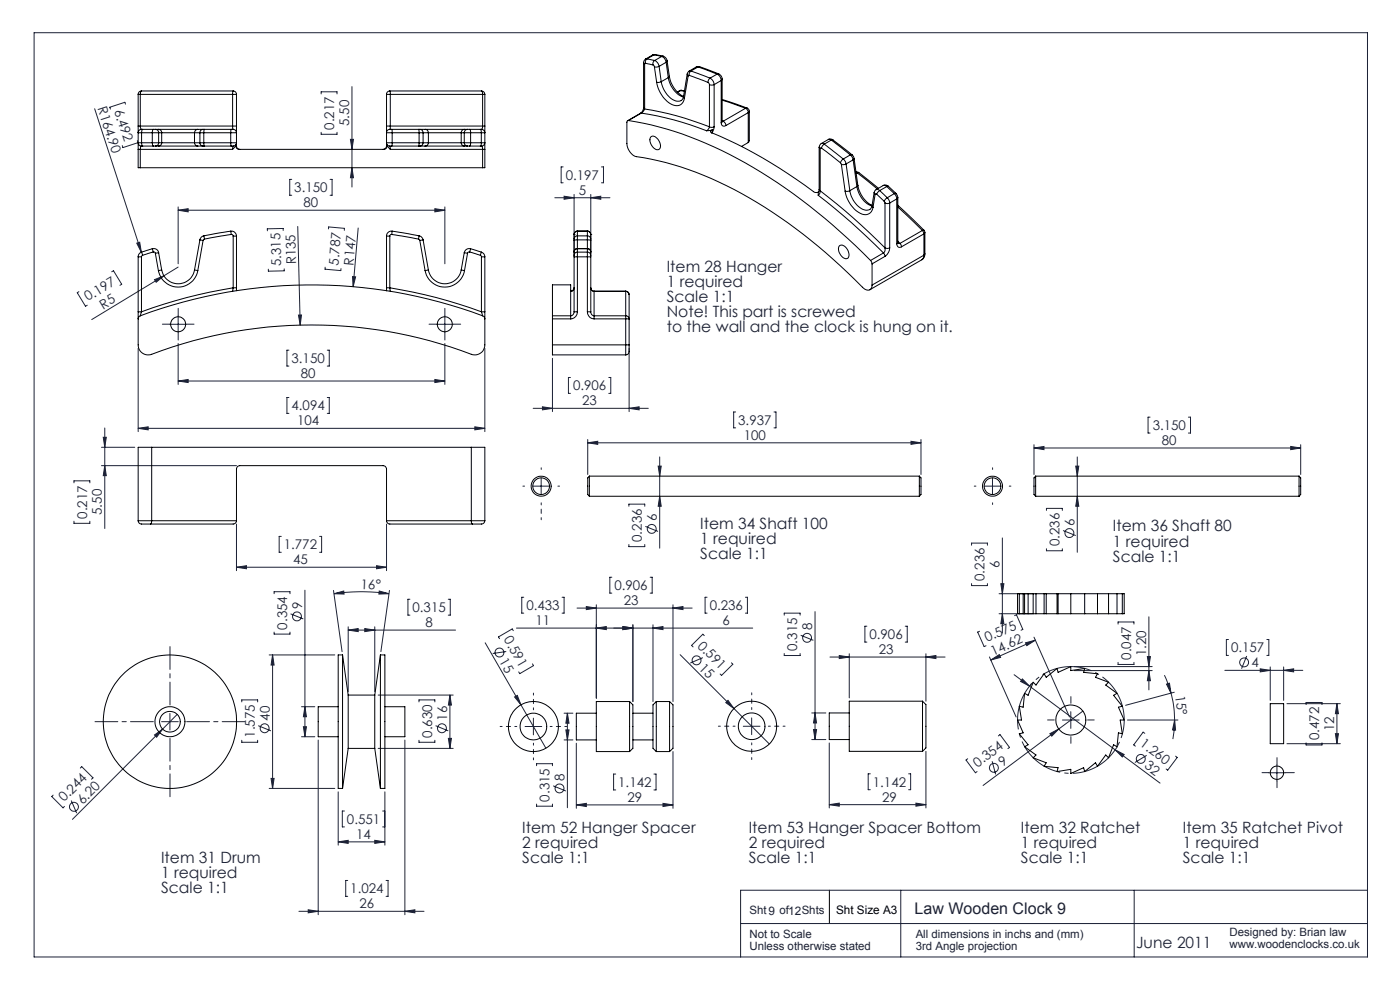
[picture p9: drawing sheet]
<svg xmlns="http://www.w3.org/2000/svg" width="420mm" height="297mm" viewBox="0 0 420 297" stroke-linecap="round" stroke-linejoin="round" font-family="sans-serif">
<g fill="none" stroke="#1b2136" stroke-width=".3">
<path d="M10.2 9.8h400v277h-400zM28.4 32.6l14 43M37.6 31.2l-.1-.5-4.6 1.4 .2 .6M96.3 28.1v-.6h4.8v.6M96.3 39.6v.6h4.8v-.6M105.6 26v30.1M41.2 42.2l.2 .6-4.5 1.4-.2-.6M87.5 53.8h-.6v4.7h.6M99 53.8h.6v4.7h-.6M105.1 41.8h.9l-.4 3zM105.6 50.3l.4 3h-.9zM166.4 59.3h16.6"/>
<path d="M168.9 50h-.6v4.8h.6M169.2 58.8l3 .5-3 .4zM172.2 58.3v17.7M177.2 59.3l3-.5v.9zM177.2 58.3v17.7M180.4 50h.6v4.8h-.6M41 72.9l.9-.3 .5 3zM53.4 63l3-.5v1zM53.4 62v17.1M53.4 63h80.1M84.9 69.1v-.6l-4.7 .1v.6M89.3 67.9l.8 29.5"/>
<path d="M98.5 68.6l.1-.6 4.7 .4v.6M107.5 68.3l-1.6 17.6M130.5 62.5l3 .5-3 .5zM133.5 62v17.1M23.7 87.4l-.5 .3 2.4 4.1 .6-.3M33.5 81.5l.5-.4 2.5 4.1-.5 .3M46.4 83.8l2.8-1.1-2.4 1.9zM49.2 82.7l-21.7 13.1M50.9 97.2h5.1M53.4 94.7v5M53.4 80l-4.2 2.7M85.3 80.6v.6l-4.8 .1v-.6"/>
<path d="M89.5 94.4h1l-.4 3zM97.5 80.1v.6l4.7 .4 .1-.6M105.8 82.9l.9 .1-.8 2.9zM131 97.2h4.9M133.5 94.7v5M41.5 104.4v25M53.4 114.2l3-.5v.9zM53.4 102.9v12.3M53.4 114.2h80.1M86.7 119.1h-.6v4.8h.6M86.7 104.9h-.6v4.8h.6M98.2 119.1h.6v4.8h-.6"/>
<path d="M98.2 104.9h.6v4.8h-.6M130.5 113.7l3 .5-3 .4zM133.5 102.9v12.3M145.5 104.4v25M165.7 107.4v16M171.1 113.1h-.6v4.8h.6M182.6 113.1h.6v4.8h-.6M188.7 104.4v19M30.4 134.1h10M30.4 139.6h40.5M31 131.1h.9l-.5 3zM31.4 139.6l.5 3h-.9z"/>
<path d="M31.4 128.3v30.1M41.5 128.4l2.9-.5v.9zM41.5 128.4h104M142.5 127.9l3 .5-3 .4zM159.9 122.4h34.6M162.7 121.9l3 .5-3 .4zM176.3 132.7l3-.4v.9zM176.3 131.7v10.5M176.3 132.7h100M188.7 122.4l3-.5v.9zM197.4 139.7h1l-.5 3zM197.9 136.9v27.4"/>
<path d="M220.7 123.5h-.6v4.7h.6M232.2 123.5h.6v4.7h-.6M273.3 132.3l3 .4-3 .5zM276.3 131.7v10.5M310.2 133.3v8.9M310.2 134.3h80M310.2 134.3l3-.5v1zM322.7 139.7h.9l-.4 3zM323.2 136.9v28.6M345 125h-.6v4.8h.6M356.5 125h.7v4.8h-.7M387.2 133.8l3 .5-3 .5z"/>
<path d="M390.2 133.3v8.9M22.2 144.7v-.6h4.8v.6M22.2 156.2v.6h4.8v-.6M70.9 157.1v13.9M116 157.1v13.9M159.8 145.7h5.1M162.3 143.2v5M188.7 151.7v-.6h4.7v.6M193.6 157.8l3.8 1.5M197.9 148.7l.5 3h-1zM295.2 145.7h5M297.7 143.2v5"/>
<path d="M313.9 153v-.6h4.8v.6M318.9 159l3.8 1.5M323.2 148.7l.4 3h-.9zM70.9 170l3-.5v1zM70.9 170h45.1M82.2 177.9v-.6h4.8v.6M84.4 160.8h-.7v4.7h.7M91.5 176.9v43.9M95.9 160.8h.6v4.7h-.6M100 176.9l2.6 18.4M100.2 177.9l2.9-.8 .1 .9zM100.2 177.9l7.7-.6 5.5 .2 3.3 .4"/>
<path d="M113 169.5l3 .5-3 .5zM113.8 177.1l2.9 .8-3 .1zM116.8 176.9l-2.5 18.4M123 179.6h-.6v4.8h.6M134.5 179.6h.6v4.8h-.6M157.1 179h-.6v4.8h.6M168.6 179h.6v4.8h-.6M183.6 173h-.6v4.8h.6M188.7 163.2v.6h4.7v-.6M195.1 173h.6v4.8h-.6M212.1 179h-.6v4.8h.6M223.6 179h.6v4.8h-.6"/>
<path d="M291.5 163.4v-.6h4.7v.6M291.5 174.9v.6h4.7v-.6M299.7 177.9h10.1M300.2 174.9h1l-.5 3zM300.7 161.2v28.5M313.9 164.5v.6h4.8v-.6M80.8 196.3h19.6M81.8 196.3l.4 3h-.9zM81.8 196.3v40M82.2 189.4v.6h4.8v-.6M87.2 184l3.8 1.5M104.5 187.9v19.4"/>
<path d="M104.5 188.8h32.2M104.5 188.8l3-.4v.9zM109.4 188.4l3 .4-3 .5zM112.4 187.9v19.4M145.6 192.6l18.2 31.6M151.9 195.3l-4.1 .6M154 189l-.3-.5-4.2 2.4 .4 .5M159.7 199l.4 .5-4.2 2.4-.3-.5M173.1 182.2h34.5M175.9 181.8l3 .4-3 .5zM178.9 188.2l3-.4v.9zM178.9 181.3v27.9"/>
<path d="M186.9 187.8l3 .4-3 .5zM189.9 187.3v23M195.9 188.2l3-.4v.9zM195.9 187.3v23M201.9 181.3v29M201.9 182.2l3-.4v.9zM204 196.2l26.8 26.8M210.9 197.1l-3.8 1.6M211.3 190.5l-.4-.4-3.4 3.3 .4 .5M219.4 198.6l.5 .5-3.4 3.3-.5-.4M225.8 188.2h-70.9M235.3 184.4v-.6h4.7v.6"/>
<path d="M235.3 195.9v.6h4.7v-.6M240.2 190.4l3.8 1.5M244.5 183.3v38.3M249 196.9h34.5M251.8 196.5l3 .4-3 .5zM254.8 195.9v13.3M260.1 187.7h-.6v4.7h.6M271.6 187.7h.6v4.7h-.6M277.8 195.9v14.2M277.8 196.9l3-.4v.9zM293.9 189.2l-.6 .2 1.9 4.4 .6-.3M296.8 196.9l8 18"/>
<path d="M297.3 197.8l2.5-1.6 .4 .8zM299.7 183.9h10.1M300.7 183.9l.5 3h-1zM304.4 184.5l.5-.2 1.9 4.3-.5 .3M307.7 192.6l2.9-.7-2.6 1.6zM310.2 191l10.7 23.9M310.6 191.9l-13.3 5.9M322.3 199.8h23.4M335.4 187v-.6h4.8v.6M335.4 198.5v.6h4.8v-.6M344.2 196.8h.9l-.4 3zM344.7 184.9v21.9"/>
<path d="M368.5 191.7h-.6v4.7h.6M374 196.6l-1.5 3.8M380 191.7h.6v4.7h-.6M381.1 199.9v10M385.1 199.9v10M48.5 216.3h5M48.8 218.5l-27.1 27.1M51 213.8v5M53.2 214.1l-4.4 4.4M72.5 210.4v-.6h4.8v.6M77.5 217.5l3.8 1.5M90.5 211.8h3.9"/>
<path d="M91 217.8h.9l-.4 3zM91.5 211.8l.4 3h-.9zM113.5 208.3h22.5M125.7 210.4v-.6h4.8v.6M130.7 217.5l3.8 1.5M135 208.3l.4 3h-.9zM135 208.3v16M154.4 208.9l.8-.5 1.1 2.8zM157.5 217.7h5M160 215.2v5M169.2 213.7h2.7M169.8 218.8h.9l-.5 3z"/>
<path d="M170.2 213.7l.5 3h-.9zM170.2 213.7v28.4M217.7 210.6l.7-.7 1.8 2.5zM223 217.7h5M225.5 215.2v5M243.5 213.7h4.3M244.1 218.6h.9l-.5 3zM244.5 213.7l.5 3h-.9zM304.2 202.2l4.7 3.4M306.7 203.5l2.2 2.1-2.7-1.4zM308.9 205.6l25.6 19.1M309.5 204.9l-.5 .6"/>
<path d="M315 219.9l2.6-1.4-2.1 2.1zM317.6 218.5l-22.7 16.9M318.7 215.8h5M321.2 213.3v5M322.3 201h23.4M324.9 213.1l-7.3 5.4M338.2 215.8h15.2M343.4 219.8l-.5-.4-2.8 3.8 .5 .4M344.7 201l.4 3h-.9zM349.3 202.3l1.4 3.4 .6 2M350 205l.8-.3 .5 3zM351.3 207.7l.7 3.2 .4 4.9"/>
<path d="M352.3 207.5l-14.6 3.9M352.4 215.8l.3 3h-.9zM352.4 215.8l-.5 5.7M367.5 200.9h23.3M378.1 200.4l3 .5-3 .5zM385.1 200.9l3-.5v1zM386.1 210.9h16M391.8 211.1v-.6h4.8v.6M400.6 219.9h.9l-.4 3zM401.1 210.9v12M401.1 210.9l.4 3h-.9zM15.9 238.3l-.4 .4 3.4 3.4 .4-.4"/>
<path d="M21.4 239.9l1.6 3.8M24.1 230.2l.4-.4 3.4 3.3-.5 .4M46.4 220.3l2.4-1.8-1.8 2.4zM72.5 221.9v.6h4.8v-.6M80.8 236.3h19.6M81.3 233.3h.9l-.4 3zM90.5 220.8h3.9M95.5 221.8v52.3M101.5 237.3v16M113.5 224.3h22.5M115.5 237.3v16M121.5 221.8v52.3"/>
<path d="M125.7 221.9v.6h4.8v-.6M134.5 221.3h.9l-.4 3zM161 229.5v-.6h4.7v.6M165.9 235.5l3.9 1.6M169.2 221.8h2.7M172.9 222.7v19.5M184.7 232h-.6v4.7h.6M196.2 232h.6v4.7h-.6M201.9 225.2v17M243.5 221.6h4.3M248.8 222.7v19.4M261.1 231.9h-.6v4.8h.6"/>
<path d="M272.6 231.9h.6v4.8h-.6M277.8 225.2v16.9M290.3 227.4l-.5 .4 2.8 3.8 .5-.4M297.6 228.1l1.1 4M299.5 220.6l.5-.4 2.9 3.8-.5 .4M334.5 224.7l13.5 10M334.5 224.7l2.8 1.4-.6 .8zM335.1 223.9l-.4 .6M344 226.4l-3.5 2.1M352.7 226.6l.5 .4-2.9 3.8-.5-.3M380.6 231.6h5M383.1 229.1v5"/>
<path d="M386.1 222.9h16M391.8 222.6v.7h4.8v-.7M101.5 252.3h14M101.5 252.3l3-.5v1zM103.3 243.1h-.6v4.7h.6M112.4 251.8l3.1 .5-3.1 .5zM114.8 243.1h.6v4.7h-.6M161 241v.6h4.7v-.6M172.9 241.2h29M172.9 241.2l3-.4v.9zM198.9 240.8l3 .4-3 .5zM248.8 241.2h29"/>
<path d="M248.8 241.2l3-.5v.9zM274.8 240.7l3 .5-3 .4zM89.7 273.1h37.5M92.5 272.7l3 .4-3 .5zM104.3 263.9h-.6v4.7h.6M115.8 263.9h.6v4.7h-.6M121.5 273.1l3-.4v.9zM222.2 276.8h188M270.2 266.8v20M340.3 266.8v20M410.2 266.8h-188v20"/>
<circle cx="195.5" cy="158.5" r="1.33"/>
<circle cx="320.8" cy="159.8" r="1.34"/>
<circle cx="89.1" cy="184.7" r="1.33"/>
<circle cx="149.8" cy="195.6" r="1.33"/>
<circle cx="209" cy="197.9" r="1.34"/>
<circle cx="242.1" cy="191.2" r="1.33"/>
<circle cx="373.2" cy="198.5" r="1.33"/>
<circle cx="79.4" cy="218.3" r="1.33"/>
<circle cx="132.6" cy="218.3" r="1.34"/>
<circle cx="167.9" cy="236.3" r="1.34"/>
<circle cx="298.2" cy="230.1" r="1.34"/>
<circle cx="342.2" cy="227.4" r="1.33"/>
<circle cx="22.2" cy="241.8" r="1.35"/>
</g>
<path d="M336.6 211.1a16 16 0 0 0-26.8-6.5 16 16 0 0 0 7.1 26.6 16 16 0 0 0 20-19l-.3-1.1" fill="none" stroke="#1b2136" stroke-width=".3" stroke-dasharray="15.2 1.3 1.3 1.3" stroke-dashoffset="5" stroke-linecap="butt"/>
<path d="M162.4 150.7v5.1M155 217.7h-5M160 212.7v-5M165 217.7h5M220.5 217.6h-5M225.5 212.6v-5M230.5 217.6h5M160 222.7v5M225.5 222.6v5" fill="none" stroke="#1b2136" stroke-width=".3" stroke-dasharray="15.2 1.3 1.3 1.3" stroke-dashoffset="14.6"/>
<g fill="none" stroke="#1b2136" stroke-width=".3" stroke-dasharray="15.2 1.3 1.3 1.3">
<path d="M51 97.2h-2.3M53.5 94.7v-2.3M53.5 99.7v2.2M56 97.2h2.2M131 97.2h-2.3M133.5 94.7v-2.3M133.5 99.7v2.2M136 97.2h2.2M157.4 145.7h-.5M162.4 140.7v-.5M167.4 145.7h.5M292.8 145.7h-.5"/>
<path d="M297.8 140.7v-.5M297.8 150.7v.5M302.8 145.7h.5M316.3 215.8h-2M321.3 210.8v-2M326.3 215.8h2M321.3 220.8v2M380.6 231.6h-2M383.1 229.1v-2M383.1 234.1v2M385.6 231.6h2.7"/>
</g>
<path d="M46 216.3h-17.5M51 211.3v-17.5M56 216.3h17.5M51 221.3v17.5" fill="none" stroke="#1b2136" stroke-width=".3" stroke-dasharray="15.2 1.3 1.3 1.3" stroke-dashoffset="8.4"/>
<path d="M248.8 266.8v10" fill="none" stroke="#000" stroke-width=".3"/>
<g fill="#1b2136">
<path d="M154.4 208.9l.8-.5 1.1 2.8z"/>
<path d="M217.7 210.6l.7-.7 1.8 2.5z"/>
<path d="M46.4 83.8l2.8-1.1-2.4 1.9z"/>
<path d="M315 219.9l2.6-1.4-2.1 2.1z"/>
<path d="M46.4 220.3l2.4-1.8-1.8 2.4z"/>
<path d="M105.8 82.9l.9 .1-.8 2.9zM89.5 94.4h1l-.4 3zM41 72.9l.9-.3 .5 3z"/>
<path d="M306.7 203.5l2.2 2.1-2.7-1.4zM334.5 224.7l2.8 1.4-.6 .8z"/>
<path d="M352.4 215.8l.3 3h-.9zM350 205l.8-.3 .5 3z"/>
<path d="M113.8 177.1l2.9 .8-3 .1zM100.2 177.9l2.9-.8 .1 .9z"/>
<path d="M109.4 188.4l3 .4-3 .5zM104.5 188.8l3-.4v.9zM121.5 273.1l3-.4v.9zM92.5 272.7l3 .4-3 .5zM201.9 182.2l3-.4v.9zM175.9 181.8l3 .4-3 .5zM186.9 187.8l3 .4-3 .5zM178.9 188.2l3-.4v.9zM385.1 200.9l3-.5v1zM378.1 200.4l3 .5-3 .5z"/>
<path d="M41.5 128.4l2.9-.5v.9zM142.5 127.9l3 .5-3 .4zM53.4 114.2l3-.5v.9zM130.5 113.7l3 .5-3 .4zM53.4 63l3-.5v1zM130.5 62.5l3 .5-3 .5zM70.9 170l3-.5v1zM113 169.5l3 .5-3 .5zM169.2 58.8l3 .5-3 .4zM177.2 59.3l3-.5v.9zM101.5 252.3l3-.5v1zM112.4 251.8l3.1 .5-3.1 .5zM186.9 187.8l3 .4-3 .5zM195.9 188.2l3-.4v.9zM172.9 241.2l3-.4v.9zM198.9 240.8l3 .4-3 .5zM251.8 196.5l3 .4-3 .5zM277.8 196.9l3-.4v.9zM248.8 241.2l3-.5v.9zM274.8 240.7l3 .5-3 .4zM176.3 132.7l3-.4v.9zM273.3 132.3l3 .4-3 .5zM310.2 134.3l3-.5v1zM387.2 133.8l3 .5-3 .5z"/>
<path d="M162.7 121.9l3 .5-3 .4zM188.7 122.4l3-.5v.9z"/>
<path d="M297.3 197.8l2.5-1.6 .4 .8zM307.7 192.6l2.9-.7-2.6 1.6z"/>
<path d="M400.6 219.9h.9l-.4 3zM401.1 210.9l.4 3h-.9z"/>
<path d="M344.7 201l.4 3h-.9zM344.2 196.8h.9l-.4 3z"/>
<path d="M300.2 174.9h1l-.5 3zM300.7 183.9l.5 3h-1z"/>
<path d="M31 131.1h.9l-.5 3zM31.4 139.6l.5 3h-.9zM105.1 41.8h.9l-.4 3zM105.6 50.3l.4 3h-.9zM81.8 196.3l.4 3h-.9zM81.3 233.3h.9l-.4 3zM91.5 211.8l.4 3h-.9zM91 217.8h.9l-.4 3zM135 208.3l.4 3h-.9zM134.5 221.3h.9l-.4 3zM170.2 213.7l.5 3h-.9zM169.8 218.8h.9l-.5 3zM244.5 213.7l.5 3h-.9zM244.1 218.6h.9l-.5 3zM197.4 139.7h1l-.5 3zM197.9 148.7l.5 3h-1zM322.7 139.7h.9l-.4 3zM323.2 148.7l.4 3h-.9z"/>
</g>
<g fill="none" stroke="#000" stroke-width=".3">
<path d="M193.1 18.8l.3 .4M193.1 18.8v13.4M193.4 19.2v13.5M193.6 19l-.2 .2M193.6 19l2.3 .4M193.7 17.7l-.5 .6-.1 .5M194.1 17.6l-.5 .8v.6M194.1 17.6l2.3 .5M194.1 17.6l-.4 .1M195.8 16.5l-2.1 1.2M195.9 19.4l.4 .6M196.2 16.4l2.3 .5"/>
<path d="M196.2 16.4l-.4 .1M196.2 16.4l-2.1 1.2M196.4 18.1l-.5 .6v.7M196.4 18.1a2.25 2.25 0 0 1 1.3 1.8M196.6 16.4l2.3 .4M196.6 16.4l-.8 .1M196.6 16.4h-.4M197.7 19.9l-1.4 .1M197.7 19.9l.7 4.6M198.5 16.9a2.12 2.12 0 0 1 1.3 1.8M198.5 16.9l-2.1 1.2M198.9 16.8l.9 .7 .3 .8"/>
<path d="M198.9 16.8l-.4 .1M199.8 18.7l-2.1 1.2M199.8 18.7l.7 4.6M200.1 18.3l-.3 .4M200.1 18.3l.7 4.6M209.9 20l5.7 2.2M209.9 20l-1 .1M209.9 20l-.5 .1M41.5 39.8h1M41.5 37.8h.6M41.5 37.8v2M41.5 28.3h.6"/>
<path d="M41.5 28.3v9.5M41.5 39.8v3M42.1 37.8l.3 1M42.1 37.8h27.7M42.1 28.3h27.7M42.1 28.3v9.5M42.4 38.8a.97 .97 0 0 0-.9 1M42.4 38.8h.4M42.4 27.3l-.3 1M42.4 27.3h27.6M42.4 27.3a.97 .97 0 0 0-.9 1M42.5 39.8h3.2"/>
<path d="M42.5 39.8v3M42.8 38.8l-.3 1M42.8 38.8h3.2M45.7 39.8h1.9M45.7 39.8v3M46 38.8l-.3 1M46 38.8h.6M46.6 38.8a.97 .97 0 0 1 1 1M46.6 38.8h.9M47.5 38.8a.97 .97 0 0 1 1 1M47.5 38.8h11.8M47.6 39.8h.9"/>
<path d="M47.6 39.8v3M48.5 39.8h9.8M48.5 39.8v3M58.3 39.8h1.7M58.3 39.8v3M59.3 38.8a1.02 1.02 0 0 0-1 1M59.3 38.8h1.6M60 39.8h1.1M60 39.8v3M60.9 38.8a.97 .97 0 0 0-.9 1M60.9 38.8h.4M61.1 39.8h8.1"/>
<path d="M61.1 39.8v3M61.3 38.8h8.1M61.3 38.8l-.2 1M69.2 39.8h1.7M69.2 39.8v3M69.4 38.8h.6M69.4 38.8l-.2 1M69.8 37.8l.2 1M69.8 37.8h1.1M69.8 28.3h1.1M69.8 28.3v9.5M70 38.8a.97 .97 0 0 1 .9 1"/>
<path d="M70 27.3a.97 .97 0 0 1 .9 1M70 27.3l-.2 1M70.9 37.8v2M70.9 28.3v9.5M70.9 39.8v3M116 39.8h1.7M116 37.8h1.1M116 37.8v2M116 28.3h1.1M116 28.3v9.5M116 39.8v3M116.9 38.8a.97 .97 0 0 0-.9 1"/>
<path d="M116.9 38.8h.6M116.9 27.3a.97 .97 0 0 0-.9 1M116.9 27.3l.2 1M116.9 27.3h27.5M117.1 37.8l-.2 1M117.1 37.8h27.7M117.1 28.3h27.7M117.1 28.3v9.5M117.5 38.8l.2 1M117.5 38.8h8.1M117.7 39.8h8M117.7 39.8v3"/>
<path d="M125.6 38.8l.1 1M125.6 38.8h.3M125.7 39.8h1.2M125.7 39.8v3M125.9 38.8a.97 .97 0 0 1 1 1M125.9 38.8h1.6M126.9 39.8v3M126.9 39.8h1.6M127.5 38.8a.97 .97 0 0 1 1 1M127.5 38.8h11.8M128.5 39.8h9.9M128.5 39.8v3"/>
<path d="M138.4 39.8h.9M138.4 39.8v3M139.3 39.8h1.9M139.3 39.8v3M139.3 38.8a.97 .97 0 0 0-.9 1M139.3 38.8h1M140.3 38.8a.97 .97 0 0 0-1 1M140.3 38.8h.6M140.9 38.8l.3 1M140.9 38.8h3.2M141.2 39.8h3.2M141.2 39.8v3"/>
<path d="M144.1 38.8l.3 1M144.1 38.8h.3M144.4 39.8h1.1M144.4 39.8v3M144.4 38.8a1.02 1.02 0 0 1 1.1 1M144.4 27.3l.3 .4 .1 .6M144.4 27.3a1.02 1.02 0 0 1 1.1 1M144.8 37.8l-.4 1M144.8 37.8h.7M144.8 28.3h.7M144.8 28.3v9.5M145.5 37.8v2"/>
<path d="M145.5 28.3v9.5M145.5 39.8v3M188.5 36.1l-.4 .4v6.5a4.3 4.3 0 0 0 2.9 4 101.9 101.9 0 0 1 43.1 18.2 178.3 178.3 0 0 1 25.3 21.4 1.33 1.33 0 0 0 1.5 .3 1.33 1.33 0 0 0 .7-1.5M188.5 36.1a113.9 113.9 0 0 1 47.1 20.3 183.5 183.5 0 0 1 25.6 21.7M192.2 33.9l-3.9 2.3M192.4 33.9a88.8 88.8 0 0 1 19.6 5.3M192.4 33.9h-.2M192.4 33.9l-3.9 2.2M193.1 32.2l-.3 1.1-.6 .6M193.1 32.2l.3 .5M193.4 32.7a90.4 90.4 0 0 1 19.4 5.3M193.4 32.7l-1 1.2"/>
<path d="M196.3 20l.7 4.6M197 24.6a8.6 8.6 0 0 0 5.6 7 2.27 2.27 0 0 0 2.7-2.1M198.4 24.5a7 7 0 0 0 4.8 5.8 1.56 1.56 0 0 0 1.9-1.4M198.4 24.5l-.9 .2-.5-.1M200.5 23.3a7.2 7.2 0 0 0 4.5 5.8M200.5 23.3l-2.1 1.2M200.8 22.9a8.2 8.2 0 0 0 4.3 6M200.8 22.9l-.3 .4M203.8 27.2l-.6 .4M204.1 27.2h-.3M204.1 27.2l-.8 .5M204.1 27.2l1.2 .1"/>
<path d="M204.5 27.1l-.7 .1M204.5 27.1l-.4 .1M204.5 27.1l.9 .1M205.1 28.9l.2 .6M206.2 22.2l.2 .6M206.2 22.2l-1.1 6.7M206.4 22.8l-1.1 6.7M206.7 22.6l5.7 2.1M206.7 22.6l-.3 .2M206.8 21.3l-.6 .9M207.3 21.3l5.7 2.1M207.3 21.3l-.5 .5-.1 .8"/>
<path d="M207.3 21.3h-.5M208.9 20.1h.5M208.9 20.1l-2.1 1.2M209.4 20.1l5.7 2.1M209.4 20.1l-2.1 1.2M212.4 24.7l.4 .7M212.8 25.4h1.4M212.8 38l.5 .2 .9-.2M212.8 38l-.8 1.2M212.8 25.4v12.6M213 23.4a2.37 2.37 0 0 1 1.2 2M213 23.4l-.5 .6-.1 .7"/>
<path d="M213.7 38.9l-.6 .6a155.2 155.2 0 0 1 31.4 18.2h.7l.4-.3M213.7 38.9l-1.7 .3M214.2 38l-.7 1.9 .2-1M214.2 25.4v12.6M215.1 22.2a2.18 2.18 0 0 1 1.3 1.9M215.1 22.2l-2.1 1.2M215.6 22.2l.8 .7 .2 .8M215.6 22.2h-.5M216.4 36.8a.88 .88 0 0 0 .4 .9 .88 .88 0 0 0 1-.1M216.4 24.1l-2.2 1.3M216.4 24.1v12.7M216.6 36.4l.1 .1"/>
<path d="M216.6 29.8l7.6 2.6M216.6 23.7l-.2 .4M216.6 36.4l-.2 .4M216.6 30l7.1 2.5M216.6 23.7v12.7M216.6 36.2l.4 .1M217 36.3l.5 .6 .3 .7M217 36.3l-.4 .1M223.7 32.5l.4 .3 .4 1M223.7 32.5l-6.7 3.8M224.2 32.4l.4 .4 .2 .5M224.2 32.4l-.5 .1"/>
<path d="M224.5 33.8l-6.7 3.8M224.5 33.8v8.9M224.8 33.3v9l-.3 .4M224.8 33.3l-.3 .5M41.5 42.8h1M41.5 42.8a.96 .96 0 0 0 .9 1M41.5 44.8h.6M41.5 42.8v2M41.5 44.8v5.5h.6M42.1 50.3h102.7M42.1 44.8h27.7M42.1 44.8v5.5"/>
<path d="M42.4 43.8h.4M42.4 43.8l-.3 1M42.5 42.8l.3 1M42.5 42.8h3.2M42.8 43.8h3.2M45.7 42.8h1.9M45.7 42.8l.3 1M46 43.8h.6M46.6 43.8h.9M47.5 43.8h11.8M47.6 42.8a.96 .96 0 0 1-1 1M47.6 42.8h.9"/>
<path d="M48.5 42.8a.96 .96 0 0 1-1 1M48.5 42.8h9.8M58.3 42.8a1.03 1.03 0 0 0 1 1M58.3 42.8h1.7M59.3 43.8h1.6M60 42.8h1.1M60 42.8a.96 .96 0 0 0 .9 1M60.9 43.8h.4M61.1 42.8h8.1M61.1 42.8l.2 1M61.3 43.8h8.1M69.2 42.8h1.7"/>
<path d="M69.2 42.8l.2 1M69.4 43.8h.6M70 43.8l-.2 1M70.9 43.4l-.1 .6a.99 .99 0 0 0 1 .8l43.5-.1a.97 .97 0 0 0 .7-1.3M70.9 43.4l-1.1 1.4M70.9 43.4v.4M70.9 42.8a.96 .96 0 0 1-.9 1M70.9 42.8v1M70.9 43.8a.96 .96 0 0 0 1 1M116 42.8h1.7M116 42.8a.96 .96 0 0 0 .9 1M116 42.8v1"/>
<path d="M116 43.8a1.02 1.02 0 0 1-1.1 1M116 43.4l1.1 1.4M116 43.4v.4M116.9 43.8h.6M116.9 43.8l.2 1M117.1 44.8h27.7M117.5 43.8h8.1M117.7 42.8l-.2 1M117.7 42.8h8M125.6 43.8h.3M125.7 42.8l-.1 1M125.7 42.8h1.2"/>
<path d="M125.9 43.8h1.6M126.9 42.8a.96 .96 0 0 1-1 1M126.9 42.8h1.6M127.5 43.8h11.8M128.5 42.8a.96 .96 0 0 1-1 1M128.5 42.8h9.9M138.4 42.8a.96 .96 0 0 0 .9 1M138.4 42.8h.9M139.3 42.8h1.9M139.3 42.8a.96 .96 0 0 0 1 1M139.3 43.8h1M140.3 43.8h.6"/>
<path d="M140.9 43.8h3.2M141.2 42.8l-.3 1M141.2 42.8h3.2M144.1 43.8h.3M144.4 42.8l-.3 1M144.4 42.8h1.1M144.4 43.8l.4 1M144.8 44.8h.7M144.8 44.8v5.5M145.5 42.8a1.02 1.02 0 0 1-1.1 1M145.5 42.8v2M145.5 44.8v5.5h-.7"/>
<path d="M195.2 41.1a1.82 1.82 0 0 1 2.6 1.3 1.53 1.53 0 0 1-.5 2.5 2.89 2.89 0 0 1-2.1-3.8zM224.5 42.7l-2 1.2M245.5 58.5a188.8 188.8 0 0 1 19.5 17.3M245.6 57.5l-.1 1M245.7 56.8l-.1 .7M245.7 44.1l.4 .4M245.7 56.8l.4 .4M245.7 44.1v12.7M246.1 57.2a191.1 191.1 0 0 1 19.4 17.1M246.1 57.2l-.2 .9-.4 .4M246.1 44.5v12.7M246.4 43l-.7 1.1"/>
<path d="M246.4 43l.9 .2M246.5 44.4l-.3-.1-.1 .2M246.5 44.4l5.6 4.4M247.3 43.2l-.6 .5-.2 .7M247.3 43.2l5.7 4.5M248.5 41.8l.7-.1 .7 .2M248.5 41.8l.9 .2M248.5 41.8l-2.1 1.2M249.4 42l5.7 4.4M249.4 42l-2.1 1.2M249.9 41.9l5.7 4.5M249.9 41.9l-.5 .1"/>
<path d="M252.1 48.8l.3 .5M252.4 49.3l1.1 8M253 47.7l-.9 1.1M253 47.7l.6 .8 .2 .6M253.5 57.3a8.6 8.6 0 0 0 5.7 7 2.32 2.32 0 0 0 2.7-2.2M253.8 49.1l-1.4 .2M253.8 49.1l1.2 8M255 57.1a7 7 0 0 0 4.8 5.9 1.51 1.51 0 0 0 1.8-1.4M255 57.1l-1.5 .2M255.1 46.4l.6 .7 .2 .8M255.1 46.4l-2.1 1.3M255.6 46.4l.6 1.1"/>
<path d="M255.6 46.4h-.5M255.9 47.9l1.2 8M255.9 47.9l-2.1 1.2M256.2 47.5l-.3 .4M256.2 47.5l1.2 8M256.8 51.5l.8 .2M256.8 51.6l.3 .2M257.1 55.9a7.3 7.3 0 0 0 4.5 5.8M257.1 55.9l-2.1 1.2M257.1 51.8l6.1 4.8M257.1 51.8l-.2 .1M257.4 55.5a8.3 8.3 0 0 0 4.2 6"/>
<path d="M257.4 55.5l-.3 .4M257.6 51.7l5.9 4.7M257.6 51.7l-.5 .1M262.3 57.7l.2 .5M262.3 57.7l-.7 3.9M262.5 58.2l-.6 3.9M262.9 56.8l-.6 .9M262.9 56.8h.3l.7 .3M263 58.2l-.3-.1-.2 .1M263 58.2l2.3 2.1M263.9 57.1l2.3 2.2M263.9 57.1l-.9 1.1"/>
<path d="M265 55.6l.8-.1 .7 .3M265 55.6l.4-.1 .6 .4M265 55.6l-2.1 1.2M266 55.9l2.3 2.1M266 55.9l-2.1 1.2M266.2 59.3l.6 .9 .1 .7M266.2 59.3l-.9 1M266.5 55.8l2.3 2.2M266.5 55.8l-.5 .1M268.3 58l.6 1 .1 .6M268.3 58l-2.1 1.3M268.8 58l.5 1.2"/>
<path d="M268.8 58h-.5M269 59.6l-2.1 1.3M269 59.6v13.5M269.3 59.2l-.3 .4M269.3 59.2v13.5l-.3 .4M41.5 77h.9M41.5 77v16.4M42.4 77v16.4M42.5 75.6a1.46 1.46 0 0 0-1 1.4M42.5 75.6l.3 .9M42.8 76.5l-.4 .5M45.7 74.5l.3 1"/>
<path d="M45.7 74.5a1.5 1.5 0 0 1 1.9 1.2M45.7 74.5l-3.2 1.1M46 75.5l-3.2 1M46 75.5l.4 .1 .2 .3M46.6 75.9l.9 5.2M47.6 75.7l-1 .2M47.6 75.7l.9 5.2M60 71.9l.9 .2M60 71.9l-1.7 9M60.9 72.1l-1.6 9M61.1 70.7a1.46 1.46 0 0 0-1.1 1.2M61.1 70.7l.2 .9"/>
<path d="M61.3 71.6l-.4 .5M69.2 69.3l-8.1 1.4M69.2 69.3l.2 1M69.2 69.3a1.52 1.52 0 0 1 1.7 1.5M69.4 70.3l-8.1 1.3M69.4 70.3l.4 .1 .2 .4M70 70.8h.9M70 70.8v15.5M70.9 70.8v15.5M116 70.8h.9M116 70.8v15.5M116.9 70.8v15.5"/>
<path d="M117.5 70.3h-.3l-.3 .5M117.5 70.3l8.1 1.3M117.7 69.3a1.47 1.47 0 0 0-1.7 1.5M117.7 69.3l-.2 1M117.7 69.3l8 1.4M125.6 71.6l.3 .5M125.7 70.7l-.1 .9M125.7 70.7a1.57 1.57 0 0 1 1.2 1.2M125.9 72.1l1.6 9M126.9 71.9l-1 .2M126.9 71.9l1.6 9M139.3 75.7l1 .2"/>
<path d="M139.3 75.7l-.9 5.2M140.3 75.9l-1 5.2M140.9 75.5l-.4 .1-.2 .3M140.9 75.5l3.2 1M141.2 74.5l3.2 1.1M141.2 74.5l-.3 1M141.2 74.5a1.54 1.54 0 0 0-1.9 1.2M144.1 76.5l.3 .5M144.4 75.6a1.43 1.43 0 0 1 1.1 1.4M144.4 75.6l-.3 .9M144.4 77h1.1M144.4 77v16.4"/>
<path d="M145.5 77v16.4M172.2 77h1M172.2 76.5v.5M172.2 75.5v1M172.2 71.6v.5M172.2 70.3v1.3M172.2 70.3h.1M172.2 72.1v3.4M172.2 77v16.4M173.2 74.5h3a1.02 1.02 0 0 1 1 1M173.2 74.5a.96 .96 0 0 0-1 1M173.2 69.2a1.02 1.02 0 0 0-1 1.1"/>
<path d="M173.2 75.6v1.4M173.2 75.6a.96 .96 0 0 0-1 .9M173.2 74.5v1.1M173.2 71.9l-1 .2M173.2 70.7v1.2M173.2 70.7a.96 .96 0 0 0-1 .9M173.2 69.3v1.4M173.2 69.3a.96 .96 0 0 0-1 1M173.2 74.5h.1M173.2 69.2h3M173.2 69.2v.1M173.2 71.9v2.6"/>
<path d="M173.2 77v16.4M173.2 77h3M173.2 75.6h3M173.2 74.5h3M173.2 71.9h3M173.2 70.7h3M173.2 69.3h3M176.2 69.2a1.09 1.09 0 0 1 1 1.1M176.2 77h1M176.2 75.6v1.4M176.2 75.6a1.03 1.03 0 0 1 1 .9M176.2 74.5v1.1"/>
<path d="M176.2 74.5a1.02 1.02 0 0 1 1 1M176.2 71.9l1 .2M176.2 70.7v1.2M176.2 70.7a1.03 1.03 0 0 1 1 .9M176.2 69.3v1.4M176.2 69.3a1.02 1.02 0 0 1 1 1M176.2 69.2v.1M176.2 71.9v2.6M176.2 77v16.4M177.2 76.5v.5M177.2 75.5v1M177.2 75.5h.1"/>
<path d="M177.2 71.6v.5M177.2 70.3v1.3M177.2 70.3h.1M177.2 72.1v3.4M177.2 77v16.4M251.8 73.7a1.86 1.86 0 0 1 2.6 1.4 1.62 1.62 0 0 1-.5 2.4 2.94 2.94 0 0 1-2.1-3.8zM261.2 78.1l.4 1M261.6 61.6l.3 .5M261.6 79.1v6.3M265 75.8l.5 1M265 75.8l-3.8 2.3M265.3 60.3l.2 .6"/>
<path d="M265.5 60.9l.7 .1 .7-.1M265.5 74.3l.7 .2 .7-.2M265.5 74.3v.8l-.5 .7M265.5 76.8l-3.9 2.3M265.5 60.9v13.4M266.9 74.3a3.2 3.2 0 0 1-1.4 2.5M266.9 60.9v13.4M269 73.1a.91 .91 0 0 0 .4 .9 .91 .91 0 0 0 1 0M269.3 72.6v.3M269.3 61.5l7.9 7.5M269.3 72.8l.7 .2M269.3 62l7.4 7.1"/>
<path d="M269.3 72.3l.7 .7M270 73l.4 1M276.5 77.9l-15.5 8.9M276.7 69.1l.5 1M276.7 69.1l-6.7 3.9M277.2 69l.3 .7M277.2 76.5l-.1 .7-.6 .7M277.2 69l-.5 .1M277.2 70.1l-6.8 3.9M277.2 70.1v6.4M277.2 76.5l-15.6 8.9M277.5 76.1l-.3 1.1-.7 .6"/>
<path d="M277.5 69.7l-.3 .4M277.5 76.1l-.3 .4M277.5 69.7v6.4M41.5 95.6v7.8a3 3 0 0 0 4 2.8 135.5 135.5 0 0 1 96.4 .1 3 3 0 0 0 3.6-2.9v-7.8M41.5 93.4h.9M41.5 93.4v2.2M42.1 94.6l-.5 .4-.1 .6M42.1 94.6a147.1 147.1 0 0 1 102.7 0M42.4 93.4l-.3 1.2M47.5 81.1a6 6 0 0 0 5.9 4.9 6 6 0 0 0 5.9-4.9M48.5 80.9a5 5 0 0 0 4.9 4.2 5 5 0 0 0 4.9-4.2M48.5 80.9l-1 .2"/>
<path d="M58.3 80.9l1 .2M70 86.3a146.2 146.2 0 0 0-27.6 7.1M70 86.3l-.2 1M70 86.3h.9M70.9 86.3v.8M116 86.3h.9M116 86.3v.9M116.9 86.3l.2 1M116.9 86.3a145 145 0 0 1 27.5 7.1M127.5 81.1a6 6 0 0 0 5.9 4.9 6 6 0 0 0 5.9-4.9M128.5 80.9l-1 .2M128.5 80.9a5 5 0 0 0 4.9 4.2 5 5 0 0 0 5-4.2"/>
<path d="M138.4 80.9l.9 .2M144.4 93.4l.4 1.2M144.4 93.4h1.1M144.8 94.6l.5 .4 .2 .6M145.5 93.4v2.2M165.7 94.6v1M165.7 95.6v7.8M165.7 95.6h5.5M165.7 94.6h5.5M171.2 94.6v1M171.2 87.3v7.3M171.8 87.1l-.6-.1v-1.6h-5.5v9.2"/>
<path d="M172.2 86.3l-.4 .8-.6 .2a1.12 1.12 0 0 0 1-1zM172.2 93.4h1M172.2 93.4a1.07 1.07 0 0 1-1 1.2M173.2 93.4a2.04 2.04 0 0 1-2 2.2M176.2 93.4a2.1 2.1 0 0 0 2 2.2M176.2 93.4h1M177.2 86.3a.96 .96 0 0 0 1 1l-.7-.3zM177.2 93.4l.1 .4a1.04 1.04 0 0 0 .9 .8M178.2 94.6v1M178.2 87.3v7.3M178.2 87.3h9.5M178.2 95.6h9.5"/>
<path d="M178.2 94.6h9.5M178.2 87.3h.1M187.7 87.3a1.09 1.09 0 0 1 1 1v7.3M187.7 95.6h1M187.7 94.6v1M187.7 94.6a1.03 1.03 0 0 1 1 1M187.7 87.3v7.3M187.7 87.3h.1M187.7 95.6v7.8M188.7 95.6v7.8M165.7 103.4v3h22M165.7 103.4h22"/>
<path d="M187.7 103.4h1M187.7 103.4v3M188.7 103.4v1.9a.99 .99 0 0 1-1 1.1M45.5 134.1h-4v22M45.5 134.1h95.9M45.5 134.1v22M141.4 134.1h4.1v22M141.4 134.1v22M41.5 156.1a1.23 1.23 0 0 0 1.6 1h2.1M41.5 156.1h4M45.5 156.1l-.3 1M45.5 156.1h25.4"/>
<path d="M70.9 156.1v-15.6l.5-.8 43.5-.1a1.01 1.01 0 0 1 1.1 .9v15.6M70.9 156.1l-.3 .7-.6 .3h-24.8M116 156.1h25.4M116 156.1l.3 .7 .6 .3h24.8M141.4 156.1h4.1M141.4 156.1l.1 .7 .2 .3M145.5 156.1a1.25 1.25 0 0 1-1.7 1h-2.1M176.8 142.7v6M176.8 142.7a2.72 2.72 0 0 0-.5 2.6v1.2a2.29 2.29 0 0 0 .5 2.2M176.8 142.7h99M176.8 148.7h99M275.8 142.7v6"/>
<path d="M275.8 142.7a2.72 2.72 0 0 1 .5 2.6v1.2a2.29 2.29 0 0 1-.5 2.2M310.7 142.7v6M310.7 142.7l-.5 .5v5l.5 .5M310.7 142.7h79M310.7 148.7h79M389.7 142.7v6M389.7 142.7l.5 .5v5l-.5 .5M305.3 177.9h32v6h-32zM305.8 177.9v6M307 177.9v6M307.4 177.9v6M308.4 177.9v6"/>
<path d="M310 177.9v6M310.8 177.9v6M313.2 177.9v6M313.9 177.9v6M317.1 177.9v6M317.4 177.9v6M321.2 177.9v6M325.4 177.9v6M329.2 177.9v6M332.6 177.9v6M335.1 177.9v6M336.7 177.9v6"/>
<path d="M102.8 196.3v40M102.8 196.3h-1.3v40h1.3M102.8 196.3l1.7 12M114.1 196.3h1.4v40h-1.4M114.1 196.3v40M114.1 196.3l-1.7 12M101.5 211.8h-6v9h6M104.5 208.3v16M104.5 208.3h7.9M112.4 208.3v16M115.5 211.8h6v9h-6M178.9 213.7h-6v8.1h6"/>
<path d="M188.9 210.3v14.9M188.9 210.3h-10v14.9h10M188.9 210.3l1 .9v13.1l-1 .9M189.9 213.7h6M196.9 210.3v14.9M196.9 210.3l-1 .9v13.1l1 .9M196.9 210.3h4M200.9 210.3v14.9M200.9 210.3l1 .9v13.1l-1 .9M254.8 213.7h-6v7.9h6M276.8 210.1v15.1M276.8 210.1h-22v15.1h22"/>
<path d="M276.8 210.1l1 1.1v13l-1 1M310 204.5l.8 .8 2.4-3.4 .7 1.1 3.2-2.7 .3 1.2 3.8-1.7v1.2l4.2-.7-.3 1.2 4.1 .4-.6 1.1 4 1.5-.9 .8 3.4 2.5-1 .6 2.6 3.3-1.2 .2 1.8 3.9h-1.2l.6 4.1-1.2-.3-.4 4.2-1-.6-1.5 3.9-.9-.8-2.5 3.4-.6-1.1-3.2 2.6-.3-1.1-3.9 1.7v-1.2l-4.1 .6 .3-1.1-4.2-.4 .7-1.1-3.9-1.5 .8-.8-3.4-2.5 1-.6-2.6-3.3 1.2-.3-1.7-3.8h1.2l-.7-4.1 1.2 .2 .4-4.1 1 .6zM381.1 210.9h4v12h-4zM104.5 224.3l-1.7 12M104.5 224.3h7.9M112.4 224.3l1.7 12M189.9 221.8h6M196.9 225.2h4"/>
<circle cx="53.4" cy="97.2" r="2.25"/>
<circle cx="133.4" cy="97.2" r="2.24"/>
<circle cx="162.3" cy="145.7" r="3"/>
<circle cx="162.4" cy="145.7" r="2.5"/>
<circle cx="297.7" cy="145.7" r="3"/>
<circle cx="297.8" cy="145.7" r="2.5"/>
<circle cx="51" cy="216.3" r="3.1"/>
<circle cx="51" cy="216.3" r="20"/>
<circle cx="51" cy="216.3" r="4.5"/>
<circle cx="160" cy="217.7" r="4"/>
<circle cx="160" cy="217.7" r="7.5"/>
<circle cx="225.5" cy="217.7" r="4"/>
<circle cx="225.5" cy="217.7" r="7.5"/>
<circle cx="321.3" cy="215.8" r="4.5"/>
<circle cx="383.1" cy="231.6" r="2.01"/>
</g>
<text font-size="4.8" fill="#1b2136" x="274.4" y="273.9">Law Wooden Clock 9</text>
<g font-size="4.7" fill="#1b2136">
<text x="200" y="81.4">Item 28 Hanger</text>
<text x="200" y="85.9">1 required</text>
<text x="200" y="90.4">Scale 1:1</text>
<text x="200" y="95">Note! This part is screwed</text>
<text x="200" y="99.5">to the wall and the clock is hung on it.</text>
<text x="210.1" y="158.5">Item 34 Shaft 100</text>
<text x="333.9" y="159.3">Item 36 Shaft 80</text>
<text x="210.1" y="163">1 required</text>
<text x="210.1" y="167.5">Scale 1:1</text>
<text x="333.9" y="163.8">1 required</text>
<text x="333.9" y="168.3">Scale 1:1</text>
<text x="156.7" y="249.6">Item 52 Hanger Spacer</text>
<text x="224.6" y="249.6">Item 53 Hanger Spacer Bottom</text>
<text x="306.3" y="249.6">Item 32 Ratchet</text>
<text x="354.9" y="249.6">Item 35 Ratchet Pivot</text>
<text x="156.7" y="254.2">2 required</text>
<text x="224.6" y="254.2">2 required</text>
<text x="306.3" y="254.2">1 required</text>
<text x="354.9" y="254.2">1 required</text>
<text x="48.3" y="258.7">Item 31 Drum</text>
<text x="48.3" y="263.2">1 required</text>
<text x="156.7" y="258.7">Scale 1:1</text>
<text x="224.6" y="258.7">Scale 1:1</text>
<text x="306.3" y="258.7">Scale 1:1</text>
<text x="354.9" y="258.7">Scale 1:1</text>
<text x="48.3" y="267.8">Scale 1:1</text>
<text x="340.8" y="284.2">June 2011</text>
</g>
<g font-size="4" fill="#1b2136">
<text x="29.2" y="32.3" transform="rotate(72 29.2 32.3)">R164.90</text>
<text x="34.2" y="33.1" transform="rotate(72 34.2 33.1)">6.492</text>
<text x="100.3" y="38.9" transform="rotate(-90 100.3 38.9)">0.217</text>
<text x="104.7" y="37.7" transform="rotate(-90 104.7 37.7)">5.50</text>
<text x="169.7" y="53.9">0.197</text>
<text x="88.3" y="57.6">3.150</text>
<text x="173.6" y="58.4">5</text>
<text x="91.1" y="62.1">80</text>
<text x="84.4" y="79.8" transform="rotate(-91 84.4 79.8)">5.315</text>
<text x="88.9" y="79.2" transform="rotate(-91 88.9 79.2)">R135</text>
<text x="101.5" y="79.6" transform="rotate(-85 101.5 79.6)">5.787</text>
<text x="106" y="79.6" transform="rotate(-85 106 79.6)">R147</text>
<text x="26.4" y="90.3" transform="rotate(-31 26.4 90.3)">0.197</text>
<text x="31" y="92.8" transform="rotate(-31 31 92.8)">R5</text>
<text x="87.5" y="108.8">3.150</text>
<text x="90.2" y="113.3">80</text>
<text x="171.9" y="117">0.906</text>
<text x="87.5" y="123">4.094</text>
<text x="174.7" y="121.5">23</text>
<text x="89.1" y="127.5">104</text>
<text x="221.5" y="127.3">3.937</text>
<text x="223.1" y="131.8">100</text>
<text x="345.8" y="128.9">3.150</text>
<text x="348.6" y="133.4">80</text>
<text x="26.1" y="155.4" transform="rotate(-90 26.1 155.4)">0.217</text>
<text x="30.6" y="154.3" transform="rotate(-90 30.6 154.3)">5.50</text>
<text x="197" y="156.3" transform="rotate(-90 197 156.3)">6</text>
<text x="322.3" y="157.5" transform="rotate(-90 322.3 157.5)">6</text>
<text x="85.2" y="164.6">1.772</text>
<text x="192.6" y="162.4" transform="rotate(-90 192.6 162.4)">0.236</text>
<text x="317.9" y="163.7" transform="rotate(-90 317.9 163.7)">0.236</text>
<text x="87.9" y="169.1">45</text>
<text x="299.9" y="170.2" transform="rotate(-90 299.9 170.2)">6</text>
<text x="108.2" y="176.4" transform="rotate(3 108.2 176.4)">16°</text>
<text x="184.3" y="176.9">0.906</text>
<text x="295.4" y="174.1" transform="rotate(-90 295.4 174.1)">0.236</text>
<text x="90.6" y="182.5" transform="rotate(-90 90.6 182.5)">9</text>
<text x="123.8" y="183.5">0.315</text>
<text x="157.9" y="182.9">0.433</text>
<text x="187.1" y="181.4">23</text>
<text x="212.9" y="182.9">0.236</text>
<text x="86.1" y="188.7" transform="rotate(-90 86.1 188.7)">0.354</text>
<text x="127.6" y="188">8</text>
<text x="151" y="191.6" transform="rotate(60 151 191.6)">0.591</text>
<text x="160.7" y="187.4">11</text>
<text x="216.8" y="187.4">6</text>
<text x="243.7" y="188.9" transform="rotate(-90 243.7 188.9)">8</text>
<text x="260.9" y="191.5">0.906</text>
<text x="209.1" y="193.8" transform="rotate(45 209.1 193.8)">0.591</text>
<text x="239.2" y="195.1" transform="rotate(-90 239.2 195.1)">0.315</text>
<text x="263.6" y="196">23</text>
<text x="296.2" y="192.4" transform="rotate(-24 296.2 192.4)">0.575</text>
<text x="298" y="196.5" transform="rotate(-24 298 196.5)">14.62</text>
<text x="339.3" y="197.7" transform="rotate(-90 339.3 197.7)">0.047</text>
<text x="343.8" y="196.6" transform="rotate(-90 343.8 196.6)">1.20</text>
<text x="369.3" y="195.5">0.157</text>
<text x="149.6" y="198.2" transform="rotate(60 149.6 198.2)">15</text>
<text x="209.5" y="200.5" transform="rotate(45 209.5 200.5)">15</text>
<text x="375.5" y="200">4</text>
<text x="352.6" y="208.5" transform="rotate(82 352.6 208.5)">15°</text>
<text x="76.4" y="221.1" transform="rotate(-90 76.4 221.1)">1.575</text>
<text x="80.9" y="216" transform="rotate(-90 80.9 216)">40</text>
<text x="129.6" y="221.1" transform="rotate(-90 129.6 221.1)">0.630</text>
<text x="134.1" y="216" transform="rotate(-90 134.1 216)">16</text>
<text x="395.7" y="221.9" transform="rotate(-90 395.7 221.9)">0.472</text>
<text x="400.2" y="219.1" transform="rotate(-90 400.2 219.1)">12</text>
<text x="341.7" y="223.3" transform="rotate(37 341.7 223.3)">1.260</text>
<text x="293.2" y="230.1" transform="rotate(-37 293.2 230.1)">0.354</text>
<text x="300.9" y="230" transform="rotate(-37 300.9 230)">9</text>
<text x="343.1" y="229.9" transform="rotate(37 343.1 229.9)">32</text>
<text x="169.4" y="234.1" transform="rotate(-90 169.4 234.1)">8</text>
<text x="185.5" y="235.9">1.142</text>
<text x="261.9" y="235.8">1.142</text>
<text x="19.3" y="240.5" transform="rotate(-45 19.3 240.5)">0.244</text>
<text x="24.8" y="241.3" transform="rotate(-45 24.8 241.3)">6.20</text>
<text x="164.9" y="240.2" transform="rotate(-90 164.9 240.2)">0.315</text>
<text x="188.2" y="240.4">29</text>
<text x="264.6" y="240.3">29</text>
<text x="104.1" y="246.9">0.551</text>
<text x="106.9" y="251.4">14</text>
<text x="105.1" y="267.8">1.024</text>
<text x="107.9" y="272.2">26</text>
</g>
<text font-size="3.5" x="250.8" y="274">Sht Size A3</text>
<g font-size="3.4" fill="#1b2136">
<text x="224.8" y="273.9">Sht9 of12Shts</text>
<text x="224.8" y="281.2">Not to Scale</text>
<text x="274.7" y="281.2">All dimensions in inchs and (mm)</text>
<text x="368.8" y="280.6">Designed by: Brian law</text>
<text x="224.8" y="284.7">Unless otherwise stated</text>
<text x="274.7" y="284.7">3rd Angle projection</text>
<text x="368.8" y="284.1">www.woodenclocks.co.uk</text>
</g>
</svg>
